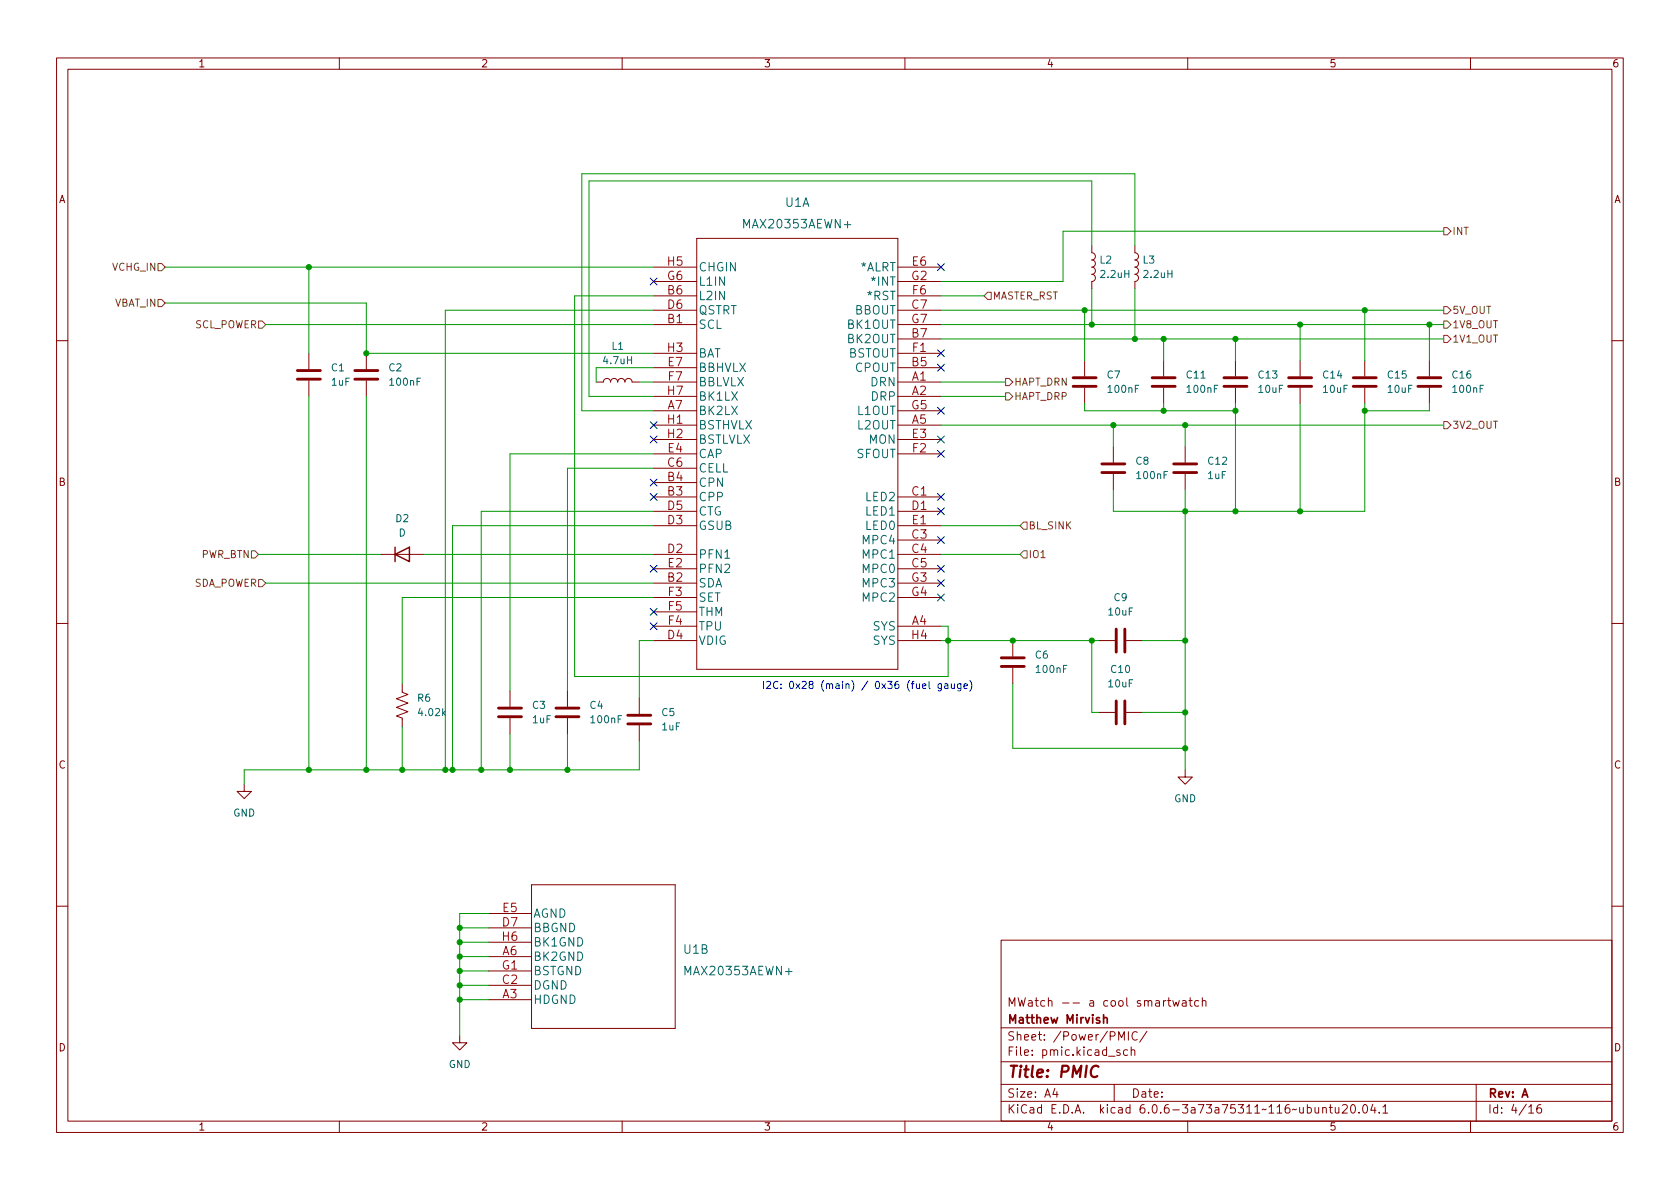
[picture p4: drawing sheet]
<svg xmlns="http://www.w3.org/2000/svg" width="297mm" height="210mm" viewBox="0 0 297 210" stroke-linecap="round" stroke-linejoin="round" font-family="sans-serif">
<g fill="none" stroke="#840000" stroke-width=".18">
<path d="M10 10.2h277v190.1h-277zM12 12.2h273v186.1h-273zM60 10.2v2M110 10.2v2M160 10.2v2M210 10.2v2M260 10.2v2M115.6 57.4h7.6M115.6 52.3h7.6M115.6 54.9h7.6M115.6 47.2h7.6M115.6 49.8h7.6"/>
<path d="M123.2 42.2h35.5v76.2h-35.5zM158.7 57.4h7.7M158.7 52.3h7.7M158.7 59.9h7.7M158.7 54.9h7.7M158.7 47.2h7.7M158.7 49.8h7.7M193 43.4v1.3a.64 .64 0 0 1 .7 .6 .64 .64 0 0 1-.7 .7 .64 .64 0 0 1 .7 .6 .64 .64 0 0 1-.7 .6 .64 .64 0 0 1 .7 .7 .64 .64 0 0 1-.7 .6 .64 .64 0 0 1 .7 .6 .64 .64 0 0 1-.7 .7v1.2M200.7 43.4v1.3a.64 .64 0 0 1 .6 .6 .64 .64 0 0 1-.6 .7 .64 .64 0 0 1 .6 .6 .64 .64 0 0 1-.6 .6 .64 .64 0 0 1 .6 .7 .64 .64 0 0 1-.6 .6 .64 .64 0 0 1 .6 .6 .64 .64 0 0 1-.6 .7v1.2M10 60.2h2M54.6 62.5v2.8M54.6 67.3v2.8"/>
<path d="M64.8 62.5v2.8M64.8 67.3v2.8M105.4 67.6h1.3a.64 .64 0 0 1 .6-.7 .64 .64 0 0 1 .6 .7 .64 .64 0 0 1 .7-.7 .64 .64 0 0 1 .6 .7 .64 .64 0 0 1 .7-.7 .64 .64 0 0 1 .6 .7 .64 .64 0 0 1 .6-.7 .64 .64 0 0 1 .7 .7h1.2M115.6 67.6h7.6M115.6 70.1h7.6M115.6 75.2h7.6M115.6 72.6h7.6M115.6 65h7.6M115.6 77.7h7.6M115.6 62.5h7.6M158.7 67.6h7.7M158.7 70.1h7.7"/>
<path d="M158.7 75.2h7.7M158.7 72.6h7.7M158.7 65h7.7M158.7 77.7h7.7M158.7 62.5h7.7M191.8 63.7v2.8M191.8 68.6v2.8M196.8 79v2.8M205.7 63.7v2.8M205.7 68.6v2.8M209.5 79v2.8M218.4 63.7v2.8"/>
<path d="M218.4 68.6v2.8M229.9 63.7v2.8M229.9 68.6v2.8M241.3 63.7v2.8M241.3 68.6v2.8M252.7 63.7v2.8M252.7 68.6v2.8M285 60.2h2M67.3 98h7.6M115.6 98h7.6M115.6 87.9h7.6M115.6 85.3h7.6"/>
<path d="M115.6 82.8h7.6M115.6 90.4h7.6M115.6 93h7.6M115.6 80.3h7.6M158.7 98h7.7M158.7 87.9h7.7M158.7 95.5h7.7M158.7 90.4h7.7M158.7 93h7.7M158.7 80.3h7.7M196.8 83.8v2.8M209.5 83.8v2.8"/>
<path d="M10 110.2h2M115.6 113.3h7.6M115.6 110.7h7.6M115.6 103.1h7.6M115.6 100.6h7.6M115.6 105.7h7.6M115.6 108.2h7.6M158.7 113.3h7.7M158.7 110.7h7.7M158.7 103.1h7.7M158.7 100.6h7.7M158.7 105.7h7.7"/>
<path d="M179.1 113.3v2.8M179.1 118.1v2.8M194.3 113.3h2.8M199.1 113.3h2.8M285 110.2h2M43.2 138.7v1.2h1.2l-1.2 1.3-1.3-1.3h1.3M71.1 120.9v1.5l1 .4-2 .8 2 .7-2 .8 2 .8-2 .7 1 .4v1.5M90.2 122.2v2.8M90.2 127v2.8M100.3 122.2v2.8M100.3 127v2.8M113 123.4v2.8"/>
<path d="M113 128.3v2.8M194.3 126h2.8M199.1 126h2.8M209.5 136.1v1.3h1.3l-1.3 1.3-1.2-1.3h1.2M94 156.5h25.4v25.4h-25.4zM10 160.2h2M86.4 176.8h7.6M86.4 169.2h7.6M86.4 174.2h7.6M86.4 164.1h7.6M86.4 161.5h7.6M86.4 171.7h7.6"/>
<path d="M86.4 166.6h7.6M177 166.3h108v32h-108zM205.7 176.9v1M206.1 176.9l-.2 .1-.2 .2M206.4 176.9h.6M206.6 176.4v1.3l.4 .2M207.4 176.9l.2 1 .3-.7 .3 .7 .3-1M209.1 177h.5l.1 .9M209.7 177.3l-.5 .1a.29 .29 0 0 0-.2 .2 .29 .29 0 0 0 .2 .3h.5M210.2 176.9h.6M210.4 176.4v1.3l.4 .2M211.9 177l-.4-.1-.3 .3v.4l.2 .3h.5"/>
<path d="M212.6 177.1l.2-.2 .3 .1 .1 .9M212.6 176.4v1.5M285 160.2h2M60 198.3v2M81.3 183.1v1.3h1.2l-1.2 1.3-1.3-1.3h1.3M110 198.3v2M160 198.3v2M177 194.8h108M177 191.8h108M177 187.8h108M177 181.8h108M186.5 192.5l-.4 1h1"/>
<path d="M186.9 193v1M197 191.8v3M197.8 183.9v-1.5l.5 1.1 .5-1.1v1.5M198 185.7l-.4-.1-.2 .2 .1 .3 .5 .1v.4h-.6M199.4 185.7l-.5-.1-.3 .3v.4l.2 .3h.6M199.5 182.4v1.5M200 185.8l.2-.2 .4 .1v.9M200 185.1v1.5M201.1 182.6a.6 .6 0 0 0-.8 0 .6 .6 0 0 0-.2 .7 .56 .56 0 0 0 .3 .6 .56 .56 0 0 0 .7-.1M202.8 182.4l-1.3 1.9M210 198.3v2M233.9 196l.2-.2 .3 .1 .1 .9"/>
<path d="M233.9 195.8v1M235 195.8h.6M235.2 195.3v1.3l.4 .2M236.1 195.8v1h.4l.2-.1M236.7 195.8v1M237.4 195.5l.5-.2 .2 .2 .1 .3-.9 1h.9M239 195.4l.1-.1a.81 .81 0 0 1 .6 .7 .81 .81 0 0 1-.3 .8h-.1a.81 .81 0 0 1-.6-.6 .81 .81 0 0 1 .3-.8zM240.3 196.7v.1M241.1 195.5l.2-.2a.81 .81 0 0 1 .6 .7 .81 .81 0 0 1-.3 .8h-.2a.81 .81 0 0 1-.3-1.3zM242.7 195.3l-.3 1h.9M243.1 195.8v1M243.9 196.7v.1"/>
<path d="M244.5 195.8l.4-.5v1.5M244.5 196.8h.9M260 198.3v2M261 191.8v6.5M270.3 195.8l.4-.5v1.5M270.3 196.8h.9M272.4 195.3a.59 .59 0 0 0-.7 .7v.5l.2 .3h.4l.2-.1 .1-.5-.2-.2-.4-.1-.3 .3"/>
</g>
<path d="M194.2 188.7a.88 .88 0 0 0-1-.1 .88 .88 0 0 0-.3 1 .69 .69 0 0 0 .3 .8 .69 .69 0 0 0 .8-.1" fill="none" stroke="#840000" stroke-width=".4"/>
<path d="M195.1 179.4v1.5M195.1 180.1l.2-.2 .4 .1 .1 .9" fill="none" stroke="#840000" stroke-width=".3"/>
<g fill="none" stroke="#840000" stroke-width=".51">
<path d="M52.6 67.1h4M52.6 65.5h4M62.7 67.1h4.1M62.7 65.5h4.1M189.7 68.3h4.1M189.7 66.8h4.1M203.7 68.3h4.1M203.7 66.8h4.1M216.4 68.3h4.1M216.4 66.8h4.1M227.8 68.3h4.1M227.8 66.8h4.1"/>
<path d="M239.3 68.3h4M239.3 66.8h4M250.7 68.3h4.1M250.7 66.8h4.1M194.8 83.6h4.1M194.8 82h4.1M207.5 83.6h4.1M207.5 82h4.1M177 117.9h4.1M177 116.3h4.1M197.4 111.2v4.1M198.9 111.2v4.1"/>
<path d="M88.1 126.7h4.1M88.1 125.2h4.1M98.3 126.7h4.1M98.3 125.2h4.1M111 128h4.1M111 126.5h4.1M197.4 123.9v4.1M198.9 123.9v4.1"/>
</g>
<path d="M69.8 98l2.6-1.2v2.5zM69.8 96.8v2.5" fill="none" stroke="#840000" stroke-width=".25"/>
<g fill="none" stroke="#725600" stroke-width=".18">
<path d="M27.9 53h.7l.6 .6-.6 .6h-.7zM27.9 46.6h.7l.6 .6-.6 .7h-.7zM45.7 56.8h.7l.6 .6-.6 .6h-.7zM174.6 51.7h.7v1.3h-.7l-.6-.7zM255.3 59.3h.6l.6 .6-.6 .7h-.6zM255.3 56.8h.6l.6 .6-.6 .6h-.6zM255.3 40.3h.6l.6 .6-.6 .6h-.6zM255.3 54.2h.6l.6 .7-.6 .6h-.6zM177.8 66.9h.6l.7 .7-.7 .6h-.6zM177.8 69.5h.6l.7 .6-.7 .6h-.6zM255.3 74.5h.6l.6 .7-.6 .6h-.6zM44.4 97.4h.7l.6 .6-.6 .7h-.7z"/>
<path d="M181 92.3h.6v1.3h-.6l-.7-.6zM181 97.4h.6v1.3h-.6l-.7-.7zM45.7 102.5h.7l.6 .6-.6 .7h-.7z"/>
</g>
<path d="M163.1 121.3l.6-.1v-.2l-.4-.1-.2 .2 .1 .6h.5M164.3 120.5v1.1l.2 .2M166.4 120.9v1l-.2 .3-.3-.1M166.4 121l-.3-.1-.3 .3 .2 .5h.4M167.1 121h.4l.1 .8M167.6 121.2l-.4 .1-.2 .2 .2 .3 .4-.1M168.2 120.9l.1 .8 .3 .1 .1-.2M168.7 120.9v.9M169.9 120.9v1l-.2 .3-.4-.1M169.9 121l-.4-.1-.2 .3 .1 .5h.5M170.4 121.3l.6-.1v-.2l-.4-.1-.2 .2 .1 .6h.5M171.5 120.3a1.46 1.46 0 0 1 0 1.9" fill="none" stroke="#0000c2" stroke-width=".18"/>
<g fill="none" stroke="#009600" stroke-width=".18">
<path d="M29.2 53.6h35.6v8.9h50.8M29.2 47.2h86.4M47 57.4h68.6M54.6 47.2v15.3M115.6 52.3h-14v67.3h66v-8.9h-1.2M115.6 54.9h-36.9v81.2M166.4 59.9h88.9M166.4 52.3h7.6M166.4 57.4h88.9M166.4 54.9h88.9M191.8 54.9v8.8M193 43.4v-11.4h-88.9v38.1h11.5"/>
<path d="M193 51v6.4M200.7 43.4v-12.7h-97.8v41.9h12.7M200.7 51v8.9M205.7 59.9v3.8M218.4 59.9v3.8M229.9 57.4v6.3M241.3 54.9v8.8M252.7 57.4v6.3M255.3 40.9h-67.3v8.9h-21.6M54.6 70.1v66M64.8 70.1v66M113 67.6h2.6"/>
<path d="M115.6 65h-10.2v2.6M166.4 70.1h11.4M166.4 67.6h11.4M166.4 75.2h88.9M191.8 71.4v1.2h26.6M196.8 75.2v3.8M205.7 71.4v1.2M209.5 75.2v3.8M218.4 71.4v19M229.9 71.4v19M241.3 71.4v19h-44.5v-3.8M252.7 71.4v1.2h-11.4"/>
<path d="M45.7 98h21.6M74.9 98h40.7M115.6 90.4h-30.5v45.7M115.6 93h-35.6v43.1M115.6 80.3h-25.4v41.9M115.6 82.8h-15.3v39.4M166.4 98h13.9M166.4 93h13.9M209.5 86.6v49.5M47 103.1h68.6M115.6 113.3h-2.6v10.1M115.6 105.7h-44.5v15.2"/>
<path d="M166.4 113.3h27.9M193 113.3v12.7h1.3M201.9 113.3h7.6M71.1 128.5v7.6M90.2 129.8v6.3M100.3 129.8v6.3M113 131.1v5h-69.8v2.6M179.1 120.9v11.4h30.4M201.9 126h7.6M81.3 166.6h5.1M81.3 171.7h5.1M81.3 174.2h5.1"/>
<path d="M81.3 176.8h5.1M81.3 164.1h5.1M81.3 169.2h5.1M86.4 161.5h-5.1v21.6"/>
</g>
<g fill="none" stroke="#000084" stroke-width=".18">
<path d="M115 49.2l1.2 1.2M116.2 49.2l-1.2 1.2M165.8 46.6l1.2 1.2M167 46.6l-1.2 1.2M115 74.6l1.2 1.2M115 77.1l1.2 1.2M116.2 74.6l-1.2 1.2M116.2 77.1l-1.2 1.2M165.8 77.1l1.2 1.2M165.8 61.9l1.2 1.2M165.8 64.4l1.2 1.2M165.8 72l1.2 1.2"/>
<path d="M165.8 79.6l1.2 1.3M167 77.1l-1.2 1.2M167 61.9l-1.2 1.2M167 64.4l-1.2 1.2M167 72l-1.2 1.2M167 79.6l-1.2 1.3M115 84.7l1.2 1.2M115 87.3l1.2 1.2M115 100l1.2 1.2M116.2 84.7l-1.2 1.2M116.2 87.3l-1.2 1.2M116.2 100l-1.2 1.2"/>
<path d="M165.8 94.9l1.2 1.2M165.8 87.3l1.2 1.2M165.8 89.8l1.2 1.2M165.8 100l1.2 1.2M167 94.9l-1.2 1.2M167 87.3l-1.2 1.2M167 89.8l-1.2 1.2M167 100l-1.2 1.2M115 110.1l1.2 1.2M115 107.6l1.2 1.2M116.2 110.1l-1.2 1.2M116.2 107.6l-1.2 1.2"/>
<path d="M165.8 102.5l1.2 1.2M165.8 105l1.2 1.3M167 102.5l-1.2 1.2M167 105l-1.2 1.3"/>
</g>
<g fill="#009600" stroke="#009600" stroke-width=".18">
<circle cx="85.1" cy="136.1" r=".46"/>
<circle cx="90.2" cy="136.1" r=".46"/>
<circle cx="100.3" cy="136.1" r=".46"/>
<circle cx="218.4" cy="90.4" r=".46"/>
<circle cx="209.5" cy="90.4" r=".46"/>
<circle cx="229.9" cy="90.4" r=".46"/>
<circle cx="209.5" cy="126" r=".46"/>
<circle cx="209.5" cy="113.3" r=".46"/>
<circle cx="209.5" cy="132.3" r=".46"/>
<circle cx="179.1" cy="113.3" r=".46"/>
<circle cx="167.6" cy="113.3" r=".46"/>
<circle cx="193" cy="113.3" r=".46"/>
<circle cx="64.8" cy="136.1" r=".46"/>
<circle cx="64.8" cy="62.5" r=".46"/>
<circle cx="71.1" cy="136.1" r=".46"/>
<circle cx="54.6" cy="136.1" r=".46"/>
<circle cx="54.6" cy="47.2" r=".46"/>
<circle cx="229.9" cy="57.4" r=".46"/>
<circle cx="241.3" cy="72.6" r=".46"/>
<circle cx="252.7" cy="57.4" r=".46"/>
<circle cx="81.3" cy="166.6" r=".46"/>
<circle cx="81.3" cy="164.1" r=".46"/>
<circle cx="78.7" cy="136.1" r=".46"/>
<circle cx="80" cy="136.1" r=".46"/>
<circle cx="81.3" cy="176.8" r=".46"/>
<circle cx="81.3" cy="174.2" r=".46"/>
<circle cx="81.3" cy="169.2" r=".46"/>
<circle cx="81.3" cy="171.7" r=".46"/>
<circle cx="196.8" cy="75.2" r=".46"/>
<circle cx="205.7" cy="59.9" r=".46"/>
<circle cx="218.4" cy="59.9" r=".46"/>
<circle cx="191.8" cy="54.9" r=".46"/>
<circle cx="193" cy="57.4" r=".46"/>
<circle cx="218.4" cy="72.6" r=".46"/>
<circle cx="205.7" cy="72.6" r=".46"/>
<circle cx="209.5" cy="75.2" r=".46"/>
<circle cx="241.3" cy="54.9" r=".46"/>
<circle cx="200.7" cy="59.9" r=".46"/>
</g>
<text font-size="2.8" fill="#840000" x="178" y="190.6">Title: PMIC</text>
<g font-size="2.1" fill="#006464">
<text x="131.8" y="40.4">MAX20353AEWN+</text>
<text x="138.8" y="36.6">U1A</text>
<text x="123.4" y="48">CHGIN</text>
<text x="152.1" y="48">*ALRT</text>
<text x="123.4" y="53.1">L2IN</text>
<text x="123.4" y="50.5">L1IN</text>
<text x="153.5" y="53.1">*RST</text>
<text x="154.3" y="50.5">*INT</text>
<text x="123.4" y="58.1">SCL</text>
<text x="123.4" y="55.6">QSTRT</text>
<text x="149.9" y="58.1">BK1OUT</text>
<text x="151.1" y="55.6">BBOUT</text>
<text x="123.4" y="65.8">BBHVLX</text>
<text x="123.4" y="63.2">BAT</text>
<text x="149.9" y="60.7">BK2OUT</text>
<text x="149.9" y="63.2">BSTOUT</text>
<text x="151.2" y="65.8">CPOUT</text>
<text x="123.4" y="68.3">BBLVLX</text>
<text x="123.4" y="70.8">BK1LX</text>
<text x="154" y="68.3">DRN</text>
<text x="154.1" y="70.8">DRP</text>
<text x="123.4" y="73.4">BK2LX</text>
<text x="123.4" y="75.9">BSTHVLX</text>
<text x="151.7" y="75.9">L2OUT</text>
<text x="151.7" y="73.4">L1OUT</text>
<text x="123.4" y="83.5">CELL</text>
<text x="123.4" y="81">CAP</text>
<text x="123.4" y="78.5">BSTLVLX</text>
<text x="151.4" y="81">SFOUT</text>
<text x="153.6" y="78.5">MON</text>
<text x="123.4" y="88.6">CPP</text>
<text x="123.4" y="86.1">CPN</text>
<text x="153.2" y="88.6">LED2</text>
<text x="123.4" y="93.7">GSUB</text>
<text x="123.4" y="91.2">CTG</text>
<text x="153.2" y="91.2">LED1</text>
<text x="153.2" y="93.7">LED0</text>
<text x="123.4" y="98.8">PFN1</text>
<text x="123.4" y="101.3">PFN2</text>
<text x="152.7" y="96.2">MPC4</text>
<text x="152.7" y="98.8">MPC1</text>
<text x="152.7" y="101.3">MPC0</text>
<text x="123.4" y="103.9">SDA</text>
<text x="123.4" y="106.4">SET</text>
<text x="152.7" y="103.9">MPC3</text>
<text x="152.7" y="106.4">MPC2</text>
<text x="123.4" y="111.5">TPU</text>
<text x="123.4" y="108.9">THM</text>
<text x="154.3" y="111.5">SYS</text>
<text x="123.4" y="114">VDIG</text>
<text x="154.3" y="114">SYS</text>
<text x="94.2" y="164.8">BBGND</text>
<text x="94.2" y="162.3">AGND</text>
<text x="94.2" y="167.4">BK1GND</text>
<text x="94.2" y="169.9">BK2GND</text>
<text x="94.2" y="172.4">BSTGND</text>
<text x="120.9" y="168.7">U1B</text>
<text x="121.4" y="172.5">MAX20353AEWN+</text>
<text x="94.2" y="177.5">HDGND</text>
<text x="94.2" y="175">DGND</text>
</g>
<g font-size="2.1" fill="#a90000">
<text x="118" y="47">H5</text>
<text x="161.3" y="47">E6</text>
<text x="118" y="49.5">G6</text>
<text x="118" y="52.1">B6</text>
<text x="161.2" y="49.5">G2</text>
<text x="161.3" y="52.1">F6</text>
<text x="118" y="57.1">B1</text>
<text x="118" y="54.6">D6</text>
<text x="161.2" y="57.1">G7</text>
<text x="161.2" y="59.7">B7</text>
<text x="161.2" y="54.6">C7</text>
<text x="118" y="62.2">H3</text>
<text x="118.1" y="64.8">E7</text>
<text x="161.2" y="64.8">B5</text>
<text x="161.3" y="62.2">F1</text>
<text x="118" y="69.8">H7</text>
<text x="118.2" y="67.3">F7</text>
<text x="161.2" y="67.3">A1</text>
<text x="161.2" y="69.8">A2</text>
<text x="118" y="72.4">A7</text>
<text x="118" y="74.9">H1</text>
<text x="118" y="77.5">H2</text>
<text x="161.2" y="72.4">G5</text>
<text x="161.2" y="74.9">A5</text>
<text x="161.3" y="77.5">E3</text>
<text x="118" y="82.5">C6</text>
<text x="118.1" y="80">E4</text>
<text x="161.3" y="80">F2</text>
<text x="118" y="87.6">B3</text>
<text x="118" y="85.1">B4</text>
<text x="161.2" y="87.6">C1</text>
<text x="118" y="92.7">D3</text>
<text x="118" y="90.2">D5</text>
<text x="161.2" y="95.2">C3</text>
<text x="161.2" y="90.2">D1</text>
<text x="161.3" y="92.7">E1</text>
<text x="118" y="97.8">D2</text>
<text x="118.1" y="100.3">E2</text>
<text x="161.2" y="97.8">C4</text>
<text x="161.2" y="100.3">C5</text>
<text x="118" y="102.9">B2</text>
<text x="118.2" y="105.4">F3</text>
<text x="118.2" y="107.9">F5</text>
<text x="161.2" y="102.9">G3</text>
<text x="161.2" y="105.4">G4</text>
<text x="118" y="113">D4</text>
<text x="118.2" y="110.5">F4</text>
<text x="161.2" y="110.5">A4</text>
<text x="161.2" y="113">H4</text>
<text x="88.9" y="161.3">E5</text>
<text x="88.8" y="163.8">D7</text>
<text x="88.8" y="166.4">H6</text>
<text x="88.8" y="171.4">G1</text>
<text x="88.8" y="168.9">A6</text>
<text x="88.8" y="174">C2</text>
<text x="88.8" y="176.5">A3</text>
</g>
<g font-size="2.1" fill="#840000">
<text x="178" y="178">MWatch -- a cool smartwatch</text>
<text x="178" y="184">Sheet: /Power/PMIC/</text>
<text x="178" y="181">Matthew Mirvish</text>
<text x="178" y="186.7">File: pmic.kicad_sch</text>
<text x="178" y="196.9">KiCad E.D.A. kicad 6.0.6-3a73a75311~116~ubuntu20.04.1</text>
<text x="178" y="194.1">Size: A4</text>
<text x="200" y="194.1">Date:</text>
<text x="263" y="194.1">Rev: A</text>
<text x="263" y="196.9">Id: 4/16</text>
</g>
<g font-size="1.8" fill="#840000">
<text x="35" y="11.9">1</text>
<text x="85" y="11.9">2</text>
<text x="135" y="11.9">3</text>
<text x="185" y="11.9">4</text>
<text x="235" y="11.9">5</text>
<text x="285" y="11.9">6</text>
<text x="10.3" y="35.9">A</text>
<text x="285.3" y="35.9">A</text>
<text x="10.3" y="85.9">B</text>
<text x="285.3" y="85.9">B</text>
<text x="10.3" y="135.9">C</text>
<text x="285.3" y="135.9">C</text>
<text x="10.3" y="185.9">D</text>
<text x="285.3" y="185.9">D</text>
<text x="35" y="199.9">1</text>
<text x="85" y="199.9">2</text>
<text x="135" y="199.9">3</text>
<text x="185" y="199.9">4</text>
<text x="235" y="199.9">5</text>
<text x="285" y="199.9">6</text>
</g>
<g font-size="1.8" fill="#725600">
<text x="256.7" y="41.5">INT</text>
<text x="19.9" y="47.9">VCHG_IN</text>
<text x="175.5" y="53">MASTER_RST</text>
<text x="20.2" y="54.2">VBAT_IN</text>
<text x="34.3" y="58">SCL_POWER</text>
<text x="256.7" y="58">1V8_OUT</text>
<text x="256.7" y="55.5">5V_OUT</text>
<text x="256.7" y="60.6">1V1_OUT</text>
<text x="179.3" y="68.2">HAPT_DRN</text>
<text x="179.3" y="70.7">HAPT_DRP</text>
<text x="256.7" y="75.8">3V2_OUT</text>
<text x="181.8" y="93.6">BL_SINK</text>
<text x="35.5" y="98.7">PWR_BTN</text>
<text x="181.8" y="98.7">IO1</text>
<text x="34.1" y="103.8">SDA_POWER</text>
</g>
<g font-size="1.8" fill="#006464">
<text x="194.5" y="46.6">L2</text>
<text x="202.1" y="46.6">L3</text>
<text x="194.7" y="49.1">2.2uH</text>
<text x="202.4" y="49.1">2.2uH</text>
<text x="58.6" y="65.7">C1</text>
<text x="68.8" y="65.7">C2</text>
<text x="106.8" y="64.4">4.7uH</text>
<text x="108.2" y="61.8">L1</text>
<text x="58.7" y="68.2">1uF</text>
<text x="69" y="68.2">100nF</text>
<text x="195.8" y="66.9">C7</text>
<text x="196" y="69.5">100nF</text>
<text x="209.9" y="66.9">C11</text>
<text x="210" y="69.5">100nF</text>
<text x="222.6" y="66.9">C13</text>
<text x="222.6" y="69.5">10uF</text>
<text x="234" y="66.9">C14</text>
<text x="234" y="69.5">10uF</text>
<text x="245.4" y="66.9">C15</text>
<text x="245.5" y="69.5">10uF</text>
<text x="256.8" y="66.9">C16</text>
<text x="257" y="69.5">100nF</text>
<text x="200.8" y="82.2">C8</text>
<text x="213.7" y="82.2">C12</text>
<text x="201.1" y="84.7">100nF</text>
<text x="213.6" y="84.7">1uF</text>
<text x="70" y="92.3">D2</text>
<text x="70.5" y="94.9">D</text>
<text x="197" y="106.3">C9</text>
<text x="196.1" y="108.8">10uF</text>
<text x="183.1" y="116.5">C6</text>
<text x="183.3" y="119">100nF</text>
<text x="196.5" y="119">C10</text>
<text x="73.8" y="124.1">R6</text>
<text x="94.2" y="125.3">C3</text>
<text x="104.3" y="125.3">C4</text>
<text x="196.1" y="121.5">10uF</text>
<text x="74.2" y="126.6">4.02k</text>
<text x="94.2" y="127.9">1uF</text>
<text x="104.6" y="127.9">100nF</text>
<text x="117" y="126.6">C5</text>
<text x="117.1" y="129.2">1uF</text>
<text x="207.6" y="141.9">GND</text>
<text x="41.2" y="144.4">GND</text>
<text x="79.3" y="188.8">GND</text>
</g>
<text font-size="1.8" fill="#0000c2" x="134.6" y="121.8">I2C: 0x28 (main) / 0x36 (fuel gauge)</text>
</svg>
